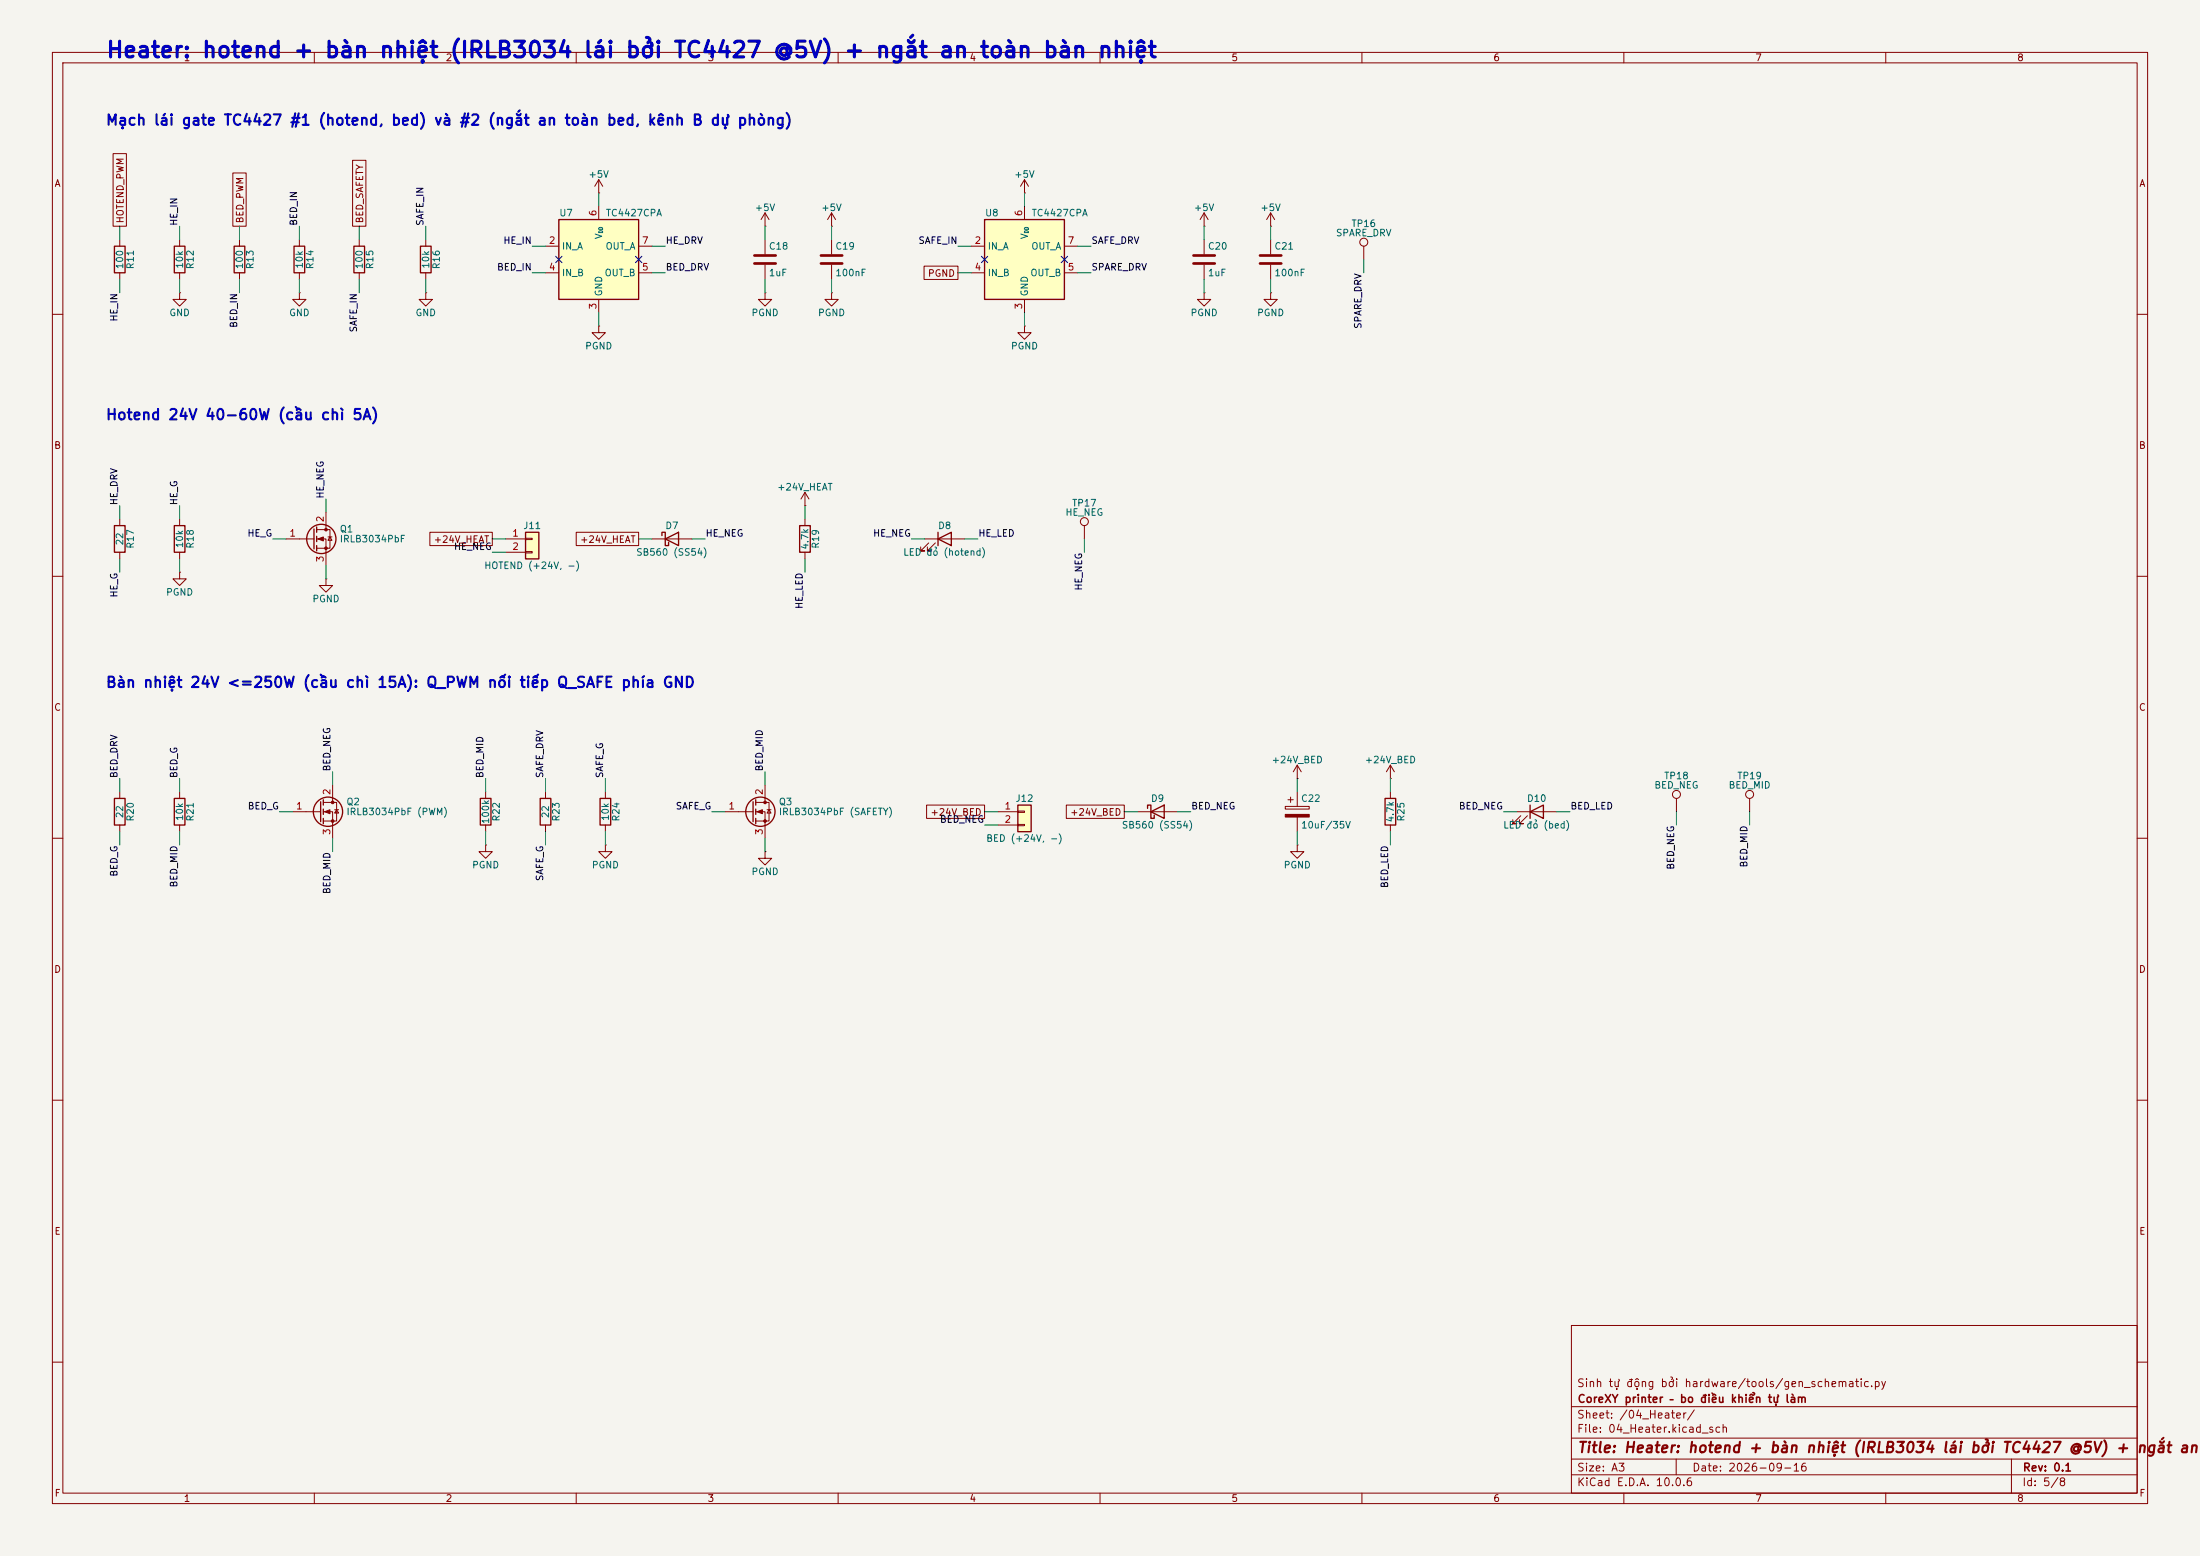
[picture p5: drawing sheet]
<svg xmlns="http://www.w3.org/2000/svg" width="420mm" height="297mm" viewBox="0 0 420 297" stroke-linecap="round" stroke-linejoin="round" font-family="sans-serif">
<path d="M0 0h420v297h-420z" fill="#f5f4ef" stroke="#f5f4ef" stroke-width=".19"/>
<g fill="none" stroke="#840000" stroke-width=".19">
<path d="M10 10h400v277h-400zM12 12h396v273h-396zM60 10v2M110 10v2M160 10v2M210 10v2M260 10v2M310 10v2M360 10v2M10 60h2M195.6 62.2v1.3h1.2l-1.2 1.3-1.3-1.3h1.3M195.6 62.2h.1"/>
<path d="M408 60h2M10 110h2M408 110h2M10 160h2M92.7 151.1v1.3M92.7 157.5v1.3M115.6 151.1v1.3M115.6 157.5v1.3M138.4 154.9h5.4M144.3 153.2h2.5v3.5h-2.5M144.3 154.9h1.7v5.1M146 149.9v3.3"/>
<path d="M146.4 154.6h.8M146.8 154.6l.4 .6h-.8zM408 160h2M92.7 161.3v1.3h1.3l-1.3 1.2-1.3-1.2h1.3M92.7 161.3h.1M10 210h2M408 210h2M300 253h108v32h-108zM10 260h2M300 278.5h108M300 274.5h108M300 268.5h108"/>
<path d="M320 278.5v3M384 278.5v6.5M408 260h2M60 285v2M110 285v2M160 285v2M210 285v2M260 285v2M300 281.5h108M310 285v2M360 285v2"/>
</g>
<g fill="none" stroke="#840000" stroke-width=".25">
<path d="M91.7 152.4h2v5.1h-2zM114.6 152.4h2v5.1h-2zM143.8 153v3.8M144.3 152.7v1M144.3 154.4v1M144.3 156.2v1"/>
<circle cx="145.2" cy="154.9" r="2.79"/>
</g>
<g fill="#840000" stroke="#840000" stroke-width=".19">
<path d="M144.5 154.9l1-.3v.7z"/>
<circle cx="146" cy="153.2" r=".25"/>
<circle cx="146" cy="156.7" r=".25"/>
</g>
<path d="M188 41.9h15.2v15.3h-15.2z" fill="#ffffc2"/>
<path d="M188 41.9h15.2v15.3h-15.2z" fill="none" stroke="#840000" stroke-width=".25"/>
<path d="M195.6 39.4v2.5M146 45.7v2.8M146 50.5v2.8M185.4 47h2.6M185.4 52.1h2.6M195.6 57.2v2.5M203.2 47h2.5M203.2 52.1h2.5" fill="none" stroke="#840000" stroke-width=".19"/>
<path d="M144 48.8h4.1M144 50.3h4.1" fill="none" stroke="#840000" stroke-width=".51"/>
<path d="M106.7 41.9h15.2v15.3h-15.2z" fill="#ffffc2"/>
<g fill="none" stroke="#840000" stroke-width=".25">
<path d="M106.7 41.9h15.2v15.3h-15.2zM21.8 100.3h2.1v5.1h-2.1zM33.3 100.3h2v5.1h-2zM126.4 102.2v-.6h.6v2.5h.6v-.6M127 102.9l2.5-1.3v2.5zM152.7 100.3h2v5.1h-2zM179.1 102.9l2.5-1.3v2.5zM179.1 101.6v2.5M21.8 152.4h2.1v5.1h-2.1zM33.3 152.4h2v5.1h-2zM61.2 153v3.8M61.7 152.7v1"/>
<path d="M61.7 154.4v1M61.7 156.2v1M292.1 154.9l2.5-1.2v2.5zM292.1 153.7v2.5"/>
<circle cx="62.6" cy="154.9" r="2.79"/>
</g>
<g fill="none" stroke="#840000" stroke-width=".19">
<path d="M114.3 36.8h.1M114.3 34.3v2.5M114.3 39.4v2.5M114.3 34.3l-.8 1.3M114.3 34.3l.8 1.3M195.6 36.8h.1M195.6 34.3l-.8 1.3M195.6 34.3l.7 1.3M195.6 34.3v2.5M104.1 47h2.6M104.1 52.1h2.6M114.3 57.2v2.5"/>
<path d="M121.9 47h2.6M121.9 52.1h2.6M146 43.2h.1M146 55.9v1.3h1.3l-1.3 1.2-1.2-1.2h1.2M146 55.9h.1M146 40.6l-.7 1.3M146 40.6l.8 1.3M146 40.6v2.6M158.7 43.2h.1M158.7 55.9v1.3h1.3l-1.3 1.2-1.2-1.2h1.2M158.7 55.9h.1M158.7 40.6v2.6"/>
<path d="M158.7 45.7v2.8M158.7 50.5v2.8M158.7 40.6l-.7 1.3M158.7 40.6l.8 1.3M242.6 45.7v2.8M242.6 50.5v2.8M260.3 47v2.5M114.3 62.2v1.3h1.3l-1.3 1.3-1.3-1.3h1.3M114.3 62.2h.1M22.9 99.1v1.2M34.3 99.1v1.2M153.7 96.5h.1"/>
<path d="M153.7 94l-.8 1.3M153.7 94l.7 1.3M153.7 94v2.5M153.7 99.1v1.2M22.9 105.4v1.3M34.3 109.2v1.3h1.3l-1.3 1.3-1.3-1.3h1.3M34.3 109.2h.1M34.3 105.4v1.3M124.5 102.9h7.6M153.7 105.4v1.3M176.5 102.9h7.6M177.3 103.6l-1.5 1.6h.7h-.7v-.8"/>
<path d="M178.6 103.6l-1.6 1.6h.8h-.8v-.8M207 100.3v2.6M22.9 151.1v1.3M22.9 157.5v1.3M34.3 151.1v1.3M34.3 157.5v1.3M55.9 154.9h5.3M61.7 153.2h2.6v3.5h-2.6M61.7 154.9h1.8v5.1M63.5 149.9v3.3M63.9 154.6h.7M64.3 154.6l.3 .6h-.7z"/>
<path d="M289.6 154.9h7.6M290.3 155.7l-1.5 1.5h.8h-.8v-.7M291.6 155.7l-1.5 1.5h.7h-.7v-.7M115.6 161.3v1.3h1.2l-1.2 1.2-1.3-1.2h1.3M115.6 161.3h.1"/>
<circle cx="260.4" cy="46.2" r=".76"/>
<circle cx="207" cy="99.6" r=".76"/>
</g>
<path d="M156.7 48.8h4.1M156.7 50.3h4.1M240.5 48.8h4.1M240.5 50.3h4.1" fill="none" stroke="#840000" stroke-width=".51"/>
<g fill="#840000" stroke="#840000" stroke-width=".19">
<path d="M62 154.9l1-.3v.7z"/>
<circle cx="63.5" cy="153.2" r=".25"/>
<circle cx="63.5" cy="156.7" r=".25"/>
</g>
<path d="M100.3 101.6h2.6v5.1h-2.6z" fill="#ffffc2"/>
<g fill="none" stroke="#840000" stroke-width=".25">
<path d="M21.8 47h2.1v5.1h-2.1zM33.3 47h2v5.1h-2zM44.7 47h2v5.1h-2zM56.1 47h2.1v5.1h-2.1zM67.6 47h2v5.1h-2zM80.3 47h2v5.1h-2zM59.9 101v3.8M60.5 100.6v1M60.5 102.4v1M60.5 104.1v1.1M100.3 101.6h2.6v5.1h-2.6zM103.1 152.4h2.1v5.1h-2.1z"/>
<path d="M219.1 154.3v-.6h.6v2.5h.6v-.6M219.7 154.9l2.5-1.2v2.5z"/>
<circle cx="61.3" cy="102.9" r="2.79"/>
</g>
<g fill="none" stroke="#840000" stroke-width=".19">
<path d="M22.9 45.7v1.3M22.9 52.1v1.2M34.3 55.9v1.3h1.3l-1.3 1.2-1.3-1.2h1.3M34.3 55.9h.1M34.3 45.7v1.3M34.3 52.1v1.2M45.7 45.7v1.3M45.7 52.1v1.2M57.1 55.9v1.3h1.3l-1.3 1.2-1.2-1.2h1.2M57.1 55.9h.1M57.1 45.7v1.3M57.1 52.1v1.2"/>
<path d="M68.6 45.7v1.3M68.6 52.1v1.2M81.3 55.9v1.3h1.2l-1.2 1.2-1.3-1.2h1.3M81.3 55.9h.1M81.3 45.7v1.3M81.3 52.1v1.2M229.9 55.9v1.3h1.2l-1.2 1.2-1.3-1.2h1.3M229.9 55.9h.1M229.9 43.2h.1M229.9 40.6v2.6M229.9 45.7v2.8M229.9 50.5v2.8"/>
<path d="M229.9 40.6l-.8 1.3M229.9 40.6l.7 1.3M62.2 97.8v3.3M54.6 102.9h5.3M60.5 101.1h2.5v3.5h-2.5M60.5 102.9h1.7v5.1M62.2 110.5v1.3h1.3l-1.3 1.2-1.2-1.2h1.2M62.2 110.5h.1M62.6 102.5h.8M63 102.5l.4 .6h-.8zM96.5 102.9h3.8M96.5 105.4h3.8"/>
<path d="M100.3 102.7h1.3v.3h-1.3zM100.3 105.3h1.3v.2h-1.3zM104.1 151.1v1.3M104.1 157.5v1.3M217.2 154.9h7.6M245.4 153.9h4.5v.5h-4.5zM245.9 152.7h1M246.4 152.1v1.1M247.6 148.6h.1M247.6 146.1v2.5M247.6 151.1v2.8M247.6 156v2.8"/>
<path d="M247.6 146.1l-.7 1.2M247.6 146.1l.8 1.2M320 152.4v2.5M334 152.4v2.5M146 162.6v1.2h1.3l-1.3 1.3-1.2-1.3h1.2M146 162.6h.1M247.6 161.3v1.3h1.3l-1.3 1.2-1.2-1.2h1.2M247.6 161.3h.1"/>
<circle cx="320" cy="151.6" r=".76"/>
<circle cx="334" cy="151.6" r=".76"/>
</g>
<g fill="#840000" stroke="#840000" stroke-width=".19">
<path d="M60.7 102.9l1-.4v.8z"/>
<path d="M245.4 155.4h4.5v.6h-4.5z"/>
<circle cx="62.2" cy="101.1" r=".25"/>
<circle cx="62.2" cy="104.6" r=".25"/>
</g>
<path d="M227.8 48.8h4.1M227.8 50.3h4.1" fill="none" stroke="#840000" stroke-width=".51"/>
<path d="M194.3 153.7h2.5v5.1h-2.5z" fill="#ffffc2"/>
<path d="M194.3 153.7h2.5v5.1h-2.5zM264.4 152.4h2v5.1h-2z" fill="none" stroke="#840000" stroke-width=".25"/>
<g fill="none" stroke="#840000" stroke-width=".19">
<path d="M21.6 29.3h2.5v13.9h-2.5zM44.4 33h2.6v10.2h-2.6zM67.3 30.6h2.6v12.6h-2.6zM176.4 50.8h6.5v2.5h-6.5zM242.6 55.9v1.3h1.2l-1.2 1.2-1.3-1.2h1.3M242.6 55.9h.1M242.6 43.2h.1M242.6 40.6l-.8 1.3M242.6 40.6l.7 1.3M242.6 40.6v2.6M82.1 101.6h11.9v2.5h-11.9zM110 101.6h11.9v2.5h-11.9z"/>
<path d="M176.9 153.7h11.1v2.5h-11.1zM190.5 154.9h3.8M190.5 157.5h3.8M194.3 154.8h1.3v.3h-1.3zM194.3 157.4h1.3v.2h-1.3zM203.6 153.7h11v2.5h-11zM265.4 148.6h.1M265.4 146.1v2.5M265.4 151.1v1.3M265.4 157.5v1.3M265.4 146.1l-.7 1.2M265.4 146.1l.8 1.2"/>
</g>
<g fill="none" stroke="#009600" stroke-width=".19">
<path d="M114.3 36.8v2.6M195.6 36.8v2.6M22.9 43.2v2.5M22.9 53.3v2.6M34.3 43.2v2.5M34.3 53.3v2.6M45.7 43.2v2.5M45.7 53.3v2.6M57.1 43.2v2.5M57.1 53.3v2.6M68.6 43.2v2.5M68.6 53.3v2.6"/>
<path d="M81.3 43.2v2.5M81.3 53.3v2.6M101.6 52.1h2.5M101.6 47h2.5M114.3 59.7v2.5M124.5 52.1h2.5M124.5 47h2.5M146 43.2v2.5M146 53.3v2.6M158.7 43.2v2.5M158.7 53.3v2.6M182.9 52.1h2.5"/>
<path d="M182.9 47h2.5M195.6 59.7v2.5M205.7 52.1h2.6M205.7 47h2.6M229.9 43.2v2.5M229.9 53.3v2.6M242.6 43.2v2.5M242.6 53.3v2.6M260.3 49.5v2.6M22.9 96.5v2.6M34.3 96.5v2.6M62.2 95.3v2.5"/>
<path d="M153.7 96.5v2.6M22.9 106.7v2.5M34.3 106.7v2.5M52.1 102.9h2.5M62.2 108v2.5M94 102.9h2.5M94 105.4h2.5M121.9 102.9h2.6M132.1 102.9h2.5M153.7 106.7v2.5M174 102.9h2.5M184.1 102.9h2.6"/>
<path d="M207 102.9v2.5M22.9 148.6v2.5M22.9 158.8v2.5M34.3 148.6v2.5M34.3 158.8v2.5M53.3 154.9h2.6M63.5 147.3v2.6M92.7 148.6v2.5M92.7 158.8v2.5M104.1 148.6v2.5M104.1 158.8v2.5M115.6 148.6v2.5"/>
<path d="M115.6 158.8v2.5M135.9 154.9h2.5M146 147.3v2.6M188 157.5h2.5M188 154.9h2.5M214.6 154.9h2.6M224.8 154.9h2.5M247.6 148.6v2.5M247.6 158.8v2.5M265.4 148.6v2.5M265.4 158.8v2.5M287 154.9h2.6"/>
<path d="M297.2 154.9h2.5M320 154.9v2.6M334 154.9v2.6M63.5 160v2.6M146 160v2.6"/>
</g>
<path d="M106.1 48.9l1.2 1.2M107.3 48.9l-1.2 1.2M121.3 48.9l1.2 1.2M122.5 48.9l-1.2 1.2M187.4 48.9l1.2 1.2M188.6 48.9l-1.2 1.2M202.6 48.9l1.2 1.2M203.8 48.9l-1.2 1.2" fill="none" stroke="#000084" stroke-width=".19"/>
<text font-size="3" fill="#0000c2" x="20.1" y="11.8">Heater: hotend + bàn nhiệt (IRLB3034 lái bởi TC4427 @5V) + ngắt an toàn bàn nhiệt</text>
<g font-size="2" fill="#0000c2">
<text x="20.1" y="24.4">Mạch lái gate TC4427 #1 (hotend, bed) và #2 (ngắt an toàn bed, kênh B dự phòng)</text>
<text x="20.1" y="80.7">Hotend 24V 40-60W (cầu chì 5A)</text>
<text x="20.1" y="131.7">Bàn nhiệt 24V &lt;=250W (cầu chì 15A): Q_PWM nối tiếp Q_SAFE phía GND</text>
</g>
<text font-size="2" fill="#840000" x="301" y="277.8">Title: Heater: hotend + bàn nhiệt (IRLB3034 lái bởi TC4427 @5V) + ngắt an</text>
<g font-size="1.5" fill="#840000">
<text x="300.9" y="265.1">Sinh tự động bởi hardware/tools/gen_schematic.py</text>
<text x="301" y="268.1">CoreXY printer – bo điều khiển tự làm</text>
<text x="300.9" y="273.8">File: 04_Heater.kicad_sch</text>
<text x="300.9" y="271.1">Sheet: /04_Heater/</text>
<text x="300.9" y="281.2">Size: A3</text>
<text x="322.9" y="281.2">Date: 2026-09-16</text>
<text x="386" y="281.2">Rev: 0.1</text>
<text x="300.9" y="284">KiCad E.D.A. 10.0.6</text>
<text x="385.9" y="284">Id: 5/8</text>
</g>
<g font-size="1.3" fill="#840000">
<text x="35" y="12">1</text>
<text x="85" y="12">2</text>
<text x="135" y="12">3</text>
<text x="185" y="12">4</text>
<text x="235" y="12">5</text>
<text x="285" y="12">6</text>
<text x="335" y="12">7</text>
<text x="385" y="12">8</text>
<text x="10.3" y="36">A</text>
<text x="408.3" y="36">A</text>
<text x="23.9" y="42.7" transform="rotate(-90 23.9 42.7)">HOTEND_PWM</text>
<text x="46.8" y="42.7" transform="rotate(-90 46.8 42.7)">BED_PWM</text>
<text x="69.6" y="42.7" transform="rotate(-90 69.6 42.7)">BED_SAFETY</text>
<text x="177" y="53.1">PGND</text>
<text x="10.2" y="86">B</text>
<text x="408.2" y="86">B</text>
<text x="82.7" y="103.9">+24V_HEAT</text>
<text x="110.6" y="103.9">+24V_HEAT</text>
<text x="10.2" y="136">C</text>
<text x="408.2" y="136">C</text>
<text x="177.5" y="156">+24V_BED</text>
<text x="204.2" y="156">+24V_BED</text>
<text x="10.2" y="186">D</text>
<text x="408.2" y="186">D</text>
<text x="10.3" y="236">E</text>
<text x="408.3" y="236">E</text>
<text x="10.3" y="286">F</text>
<text x="35" y="287">1</text>
<text x="85" y="287">2</text>
<text x="135" y="287">3</text>
<text x="185" y="287">4</text>
<text x="235" y="287">5</text>
<text x="285" y="287">6</text>
<text x="335" y="287">7</text>
<text x="385" y="287">8</text>
<text x="408.3" y="286">F</text>
</g>
<g font-size="1.3" fill="#006464">
<text x="112.2" y="34.2">+5V</text>
<text x="193.5" y="34.2">+5V</text>
<text x="106.7" y="41.6">U7</text>
<text x="115.6" y="41.6">TC4427CPA</text>
<text x="144" y="40.6">+5V</text>
<text x="156.7" y="40.6">+5V</text>
<text x="187.9" y="41.6">U8</text>
<text x="196.8" y="41.6">TC4427CPA</text>
<text x="227.8" y="40.6">+5V</text>
<text x="240.5" y="40.6">+5V</text>
<text x="107.2" y="48">IN_A</text>
<text x="115.3" y="45.8" transform="rotate(-90 115.3 45.8)">V</text>
<text x="115.5" y="48">OUT_A</text>
<text x="146.7" y="48">C18</text>
<text x="159.4" y="48">C19</text>
<text x="188.4" y="48">IN_A</text>
<text x="196.5" y="45.8" transform="rotate(-90 196.5 45.8)">V</text>
<text x="196.8" y="48">OUT_A</text>
<text x="230.5" y="48">C20</text>
<text x="243.2" y="48">C21</text>
<text x="254.9" y="45.4">SPARE_DRV</text>
<text x="257.9" y="43.6">TP16</text>
<text x="23.8" y="51.5" transform="rotate(-90 23.8 51.5)">100</text>
<text x="25.9" y="51.5" transform="rotate(-90 25.9 51.5)">R11</text>
<text x="35.3" y="51.4" transform="rotate(-90 35.3 51.4)">10k</text>
<text x="37.3" y="51.5" transform="rotate(-90 37.3 51.5)">R12</text>
<text x="46.7" y="51.5" transform="rotate(-90 46.7 51.5)">100</text>
<text x="48.7" y="51.5" transform="rotate(-90 48.7 51.5)">R13</text>
<text x="58.1" y="51.4" transform="rotate(-90 58.1 51.4)">10k</text>
<text x="60.1" y="51.5" transform="rotate(-90 60.1 51.5)">R14</text>
<text x="69.5" y="51.5" transform="rotate(-90 69.5 51.5)">100</text>
<text x="71.6" y="51.5" transform="rotate(-90 71.6 51.5)">R15</text>
<text x="82.2" y="51.4" transform="rotate(-90 82.2 51.4)">10k</text>
<text x="84.3" y="51.5" transform="rotate(-90 84.3 51.5)">R16</text>
<text x="107.2" y="53">IN_B</text>
<text x="115.3" y="53">OUT_B</text>
<text x="146.7" y="53">1uF</text>
<text x="159.4" y="53">100nF</text>
<text x="188.4" y="53">IN_B</text>
<text x="196.6" y="53">OUT_B</text>
<text x="230.5" y="53">1uF</text>
<text x="243.2" y="53">100nF</text>
<text x="115.3" y="56.7" transform="rotate(-90 115.3 56.7)">GND</text>
<text x="196.5" y="56.7" transform="rotate(-90 196.5 56.7)">GND</text>
<text x="32.2" y="60.7">GND</text>
<text x="55.1" y="60.7">GND</text>
<text x="79.2" y="60.7">GND</text>
<text x="143.4" y="60.7">PGND</text>
<text x="156.1" y="60.7">PGND</text>
<text x="227.2" y="60.7">PGND</text>
<text x="239.9" y="60.7">PGND</text>
<text x="111.6" y="67">PGND</text>
<text x="192.9" y="67">PGND</text>
<text x="148.3" y="93.9">+24V_HEAT</text>
<text x="64.8" y="101.9">Q1</text>
<text x="99.8" y="101.3">J11</text>
<text x="126.9" y="101.3">D7</text>
<text x="179" y="101.3">D8</text>
<text x="203.3" y="98.8">HE_NEG</text>
<text x="204.6" y="97">TP17</text>
<text x="23.8" y="104.2" transform="rotate(-90 23.8 104.2)">22</text>
<text x="25.9" y="104.8" transform="rotate(-90 25.9 104.8)">R17</text>
<text x="35.3" y="104.7" transform="rotate(-90 35.3 104.7)">10k</text>
<text x="37.3" y="104.8" transform="rotate(-90 37.3 104.8)">R18</text>
<text x="64.8" y="103.8">IRLB3034PbF</text>
<text x="121.3" y="106.4">SB560 (SS54)</text>
<text x="154.6" y="105" transform="rotate(-90 154.6 105)">4.7k</text>
<text x="156.7" y="104.8" transform="rotate(-90 156.7 104.8)">R19</text>
<text x="172.3" y="106.4">LED đỏ (hotend)</text>
<text x="31.6" y="114">PGND</text>
<text x="92.3" y="108.9">HOTEND (+24V, -)</text>
<text x="59.5" y="115.3">PGND</text>
<text x="242.7" y="146">+24V_BED</text>
<text x="260.4" y="146">+24V_BED</text>
<text x="317.6" y="149">TP18</text>
<text x="331.6" y="149">TP19</text>
<text x="66" y="154">Q2</text>
<text x="66" y="155.9">IRLB3034PbF (PWM)</text>
<text x="148.6" y="154">Q3</text>
<text x="148.6" y="155.9">IRLB3034PbF (SAFETY)</text>
<text x="193.8" y="153.4">J12</text>
<text x="219.6" y="153.4">D9</text>
<text x="248.3" y="153.4">C22</text>
<text x="291.4" y="153.4">D10</text>
<text x="315.7" y="150.8">BED_NEG</text>
<text x="329.9" y="150.8">BED_MID</text>
<text x="23.8" y="156.3" transform="rotate(-90 23.8 156.3)">22</text>
<text x="25.9" y="156.9" transform="rotate(-90 25.9 156.9)">R20</text>
<text x="35.3" y="156.8" transform="rotate(-90 35.3 156.8)">10k</text>
<text x="37.3" y="156.9" transform="rotate(-90 37.3 156.9)">R21</text>
<text x="93.7" y="157.4" transform="rotate(-90 93.7 157.4)">100k</text>
<text x="95.7" y="156.9" transform="rotate(-90 95.7 156.9)">R22</text>
<text x="105.1" y="156.3" transform="rotate(-90 105.1 156.3)">22</text>
<text x="107.1" y="156.9" transform="rotate(-90 107.1 156.9)">R23</text>
<text x="116.5" y="156.8" transform="rotate(-90 116.5 156.8)">10k</text>
<text x="118.6" y="156.9" transform="rotate(-90 118.6 156.9)">R24</text>
<text x="188.2" y="161">BED (+24V, -)</text>
<text x="214" y="158.4">SB560 (SS54)</text>
<text x="248.3" y="158.4">10uF/35V</text>
<text x="266.4" y="157.1" transform="rotate(-90 266.4 157.1)">4.7k</text>
<text x="268.4" y="156.9" transform="rotate(-90 268.4 156.9)">R25</text>
<text x="286.9" y="158.4">LED đỏ (bed)</text>
<text x="90" y="166.1">PGND</text>
<text x="112.9" y="166.1">PGND</text>
<text x="143.4" y="167.3">PGND</text>
<text x="245" y="166.1">PGND</text>
</g>
<g font-size="1.3" fill="#a90000">
<text x="114.2" y="41.4" transform="rotate(-90 114.2 41.4)">6</text>
<text x="195.4" y="41.4" transform="rotate(-90 195.4 41.4)">6</text>
<text x="104.7" y="46.9">2</text>
<text x="122.5" y="46.9">7</text>
<text x="186" y="46.9">2</text>
<text x="203.7" y="46.9">7</text>
<text x="104.7" y="51.9">4</text>
<text x="122.5" y="51.9">5</text>
<text x="186" y="51.9">4</text>
<text x="203.7" y="51.9">5</text>
<text x="114.2" y="59.2" transform="rotate(-90 114.2 59.2)">3</text>
<text x="195.4" y="59.2" transform="rotate(-90 195.4 59.2)">3</text>
<text x="62.1" y="99.8" transform="rotate(-90 62.1 99.8)">2</text>
<text x="55.1" y="102.7">1</text>
<text x="62.1" y="107.4" transform="rotate(-90 62.1 107.4)">3</text>
<text x="97.7" y="102.7">1</text>
<text x="97.7" y="105.3">2</text>
<text x="56.4" y="154.8">1</text>
<text x="63.4" y="151.9" transform="rotate(-90 63.4 151.9)">2</text>
<text x="139" y="154.8">1</text>
<text x="145.9" y="151.9" transform="rotate(-90 145.9 151.9)">2</text>
<text x="191.7" y="154.8">1</text>
<text x="63.4" y="159.5" transform="rotate(-90 63.4 159.5)">3</text>
<text x="145.9" y="159.5" transform="rotate(-90 145.9 159.5)">3</text>
<text x="191.7" y="157.3">2</text>
</g>
<g font-size="1.3" fill="#0f0f0f">
<text x="34.2" y="43.2" transform="rotate(-90 34.2 43.2)">HE_IN</text>
<text x="57" y="43.2" transform="rotate(-90 57 43.2)">BED_IN</text>
<text x="81.2" y="43.2" transform="rotate(-90 81.2 43.2)">SAFE_IN</text>
<text x="96" y="46.9">HE_IN</text>
<text x="127" y="46.9">HE_DRV</text>
<text x="175.2" y="46.9">SAFE_IN</text>
<text x="208.3" y="46.9">SAFE_DRV</text>
<text x="94.8" y="51.9">BED_IN</text>
<text x="127" y="51.9">BED_DRV</text>
<text x="208.3" y="51.9">SPARE_DRV</text>
<text x="22.7" y="61.5" transform="rotate(-90 22.7 61.5)">HE_IN</text>
<text x="45.6" y="62.7" transform="rotate(-90 45.6 62.7)">BED_IN</text>
<text x="68.5" y="63.5" transform="rotate(-90 68.5 63.5)">SAFE_IN</text>
<text x="260.2" y="62.9" transform="rotate(-90 260.2 62.9)">SPARE_DRV</text>
<text x="62.1" y="95.3" transform="rotate(-90 62.1 95.3)">HE_NEG</text>
<text x="22.7" y="96.5" transform="rotate(-90 22.7 96.5)">HE_DRV</text>
<text x="34.2" y="96.5" transform="rotate(-90 34.2 96.5)">HE_G</text>
<text x="47.1" y="102.7">HE_G</text>
<text x="86.6" y="105.3">HE_NEG</text>
<text x="134.6" y="102.7">HE_NEG</text>
<text x="166.6" y="102.7">HE_NEG</text>
<text x="186.7" y="102.7">HE_LED</text>
<text x="206.9" y="112.8" transform="rotate(-90 206.9 112.8)">HE_NEG</text>
<text x="22.7" y="114.2" transform="rotate(-90 22.7 114.2)">HE_G</text>
<text x="153.5" y="116.3" transform="rotate(-90 153.5 116.3)">HE_LED</text>
<text x="22.7" y="148.6" transform="rotate(-90 22.7 148.6)">BED_DRV</text>
<text x="34.2" y="148.6" transform="rotate(-90 34.2 148.6)">BED_G</text>
<text x="63.4" y="147.3" transform="rotate(-90 63.4 147.3)">BED_NEG</text>
<text x="92.6" y="148.6" transform="rotate(-90 92.6 148.6)">BED_MID</text>
<text x="104" y="148.6" transform="rotate(-90 104 148.6)">SAFE_DRV</text>
<text x="115.4" y="148.6" transform="rotate(-90 115.4 148.6)">SAFE_G</text>
<text x="145.9" y="147.3" transform="rotate(-90 145.9 147.3)">BED_MID</text>
<text x="47.2" y="154.8">BED_G</text>
<text x="128.9" y="154.8">SAFE_G</text>
<text x="227.3" y="154.8">BED_NEG</text>
<text x="278.4" y="154.8">BED_NEG</text>
<text x="299.7" y="154.8">BED_LED</text>
<text x="179.3" y="157.4">BED_NEG</text>
<text x="22.7" y="167.4" transform="rotate(-90 22.7 167.4)">BED_G</text>
<text x="319.9" y="166.1" transform="rotate(-90 319.9 166.1)">BED_NEG</text>
<text x="333.9" y="165.7" transform="rotate(-90 333.9 165.7)">BED_MID</text>
<text x="34.2" y="169.5" transform="rotate(-90 34.2 169.5)">BED_MID</text>
<text x="63.4" y="170.8" transform="rotate(-90 63.4 170.8)">BED_MID</text>
<text x="104" y="168.3" transform="rotate(-90 104 168.3)">SAFE_G</text>
<text x="265.3" y="169.6" transform="rotate(-90 265.3 169.6)">BED_LED</text>
</g>
<g font-size=".8" fill="#006464">
<text x="115.3" y="44.6" transform="rotate(-90 115.3 44.6)">DD</text>
<text x="196.6" y="44.6" transform="rotate(-90 196.6 44.6)">DD</text>
</g>
</svg>
